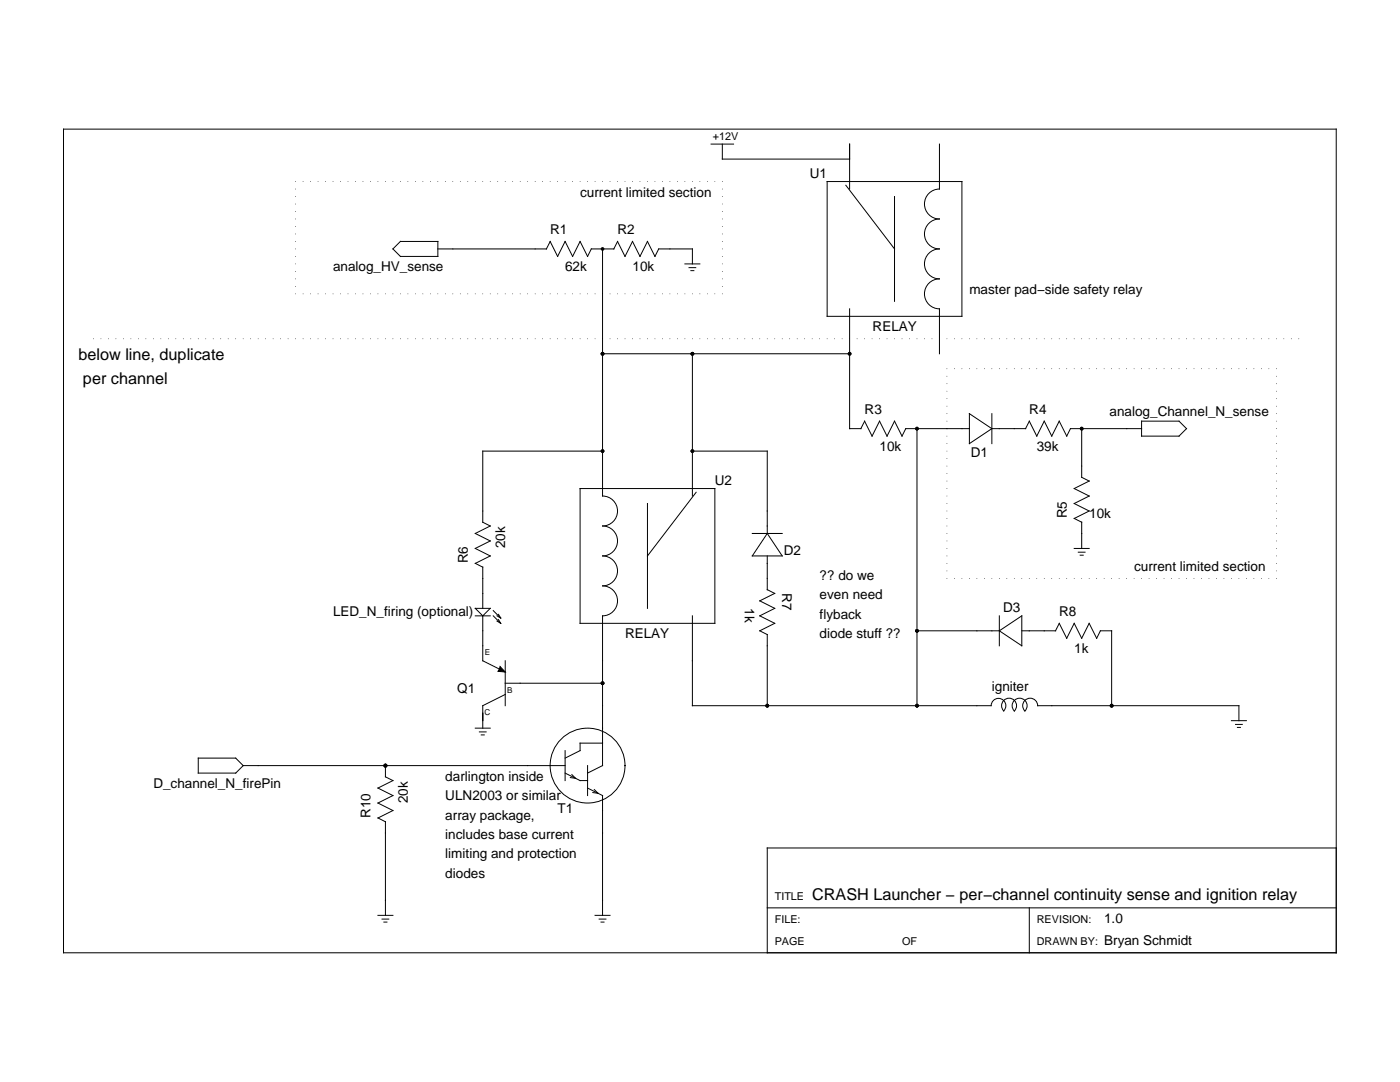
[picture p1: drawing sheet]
<svg xmlns="http://www.w3.org/2000/svg" width="279mm" height="216mm" viewBox="0 0 279 216" stroke-linecap="round" stroke-linejoin="round" font-family="sans-serif">
<g fill="none" stroke="#000" stroke-width=".2">
<path d="M12.7 25.8h254v164.3h-254zM141.9 28.8h4.5M144.2 28.8v2.9h25.4M165.1 36.2h26.9v26.9h-26.9zM168.8 37l9.7 12.7M169.6 28.8v8.9M178.5 39.2v20.9M187.5 28.8v8.9a2.99 2.99 0 0 0-3 3 2.99 2.99 0 0 0 3 3 2.99 2.99 0 0 0-3 3 2.99 2.99 0 0 0 3 3 2.99 2.99 0 0 0-3 3 2.99 2.99 0 0 0 3 2.9 2.99 2.99 0 0 0-3 3 2.99 2.99 0 0 0 3 3v9M79.9 48.2h7.5v3h-7.5l-1.5-1.5zM87.4 49.7h21.7l.7-1.5 1.5 3 1.5-3 1.5 3 1.5-3 1.5 3 .7-1.5h4.5M120.3 49.7v49.3a2.99 2.99 0 0 1 2.9 3 2.99 2.99 0 0 1-2.9 3 2.99 2.99 0 0 1 2.9 2.9 2.99 2.99 0 0 1-2.9 3 2.99 2.99 0 0 1 2.9 3 2.99 2.99 0 0 1-2.9 3 2.99 2.99 0 0 1 2.9 3 2.99 2.99 0 0 1-2.9 3v29.9l-3 1.5M122.5 49.7l.7-1.5 1.5 3 1.5-3 1.5 3 1.5-3 1.5 3 .8-1.5h6.7v3"/>
<path d="M136.7 52.7h3M137.5 53.4h1.4M137.9 54h.6M120.3 70.6h49.3M138.2 70.6v28.4M169.6 61.6v23.9h2.2M115.8 97.5h26.9v26.9h-26.9zM120.3 90h-24v14.2l1.5 .8-2.9 1.4 2.9 1.5-2.9 1.5 2.9 1.5-2.9 1.5 1.4 .8v8.2M138.2 90h14.9v16.4M138.9 98.2l-9.7 12.7M172.5 84l1.5 3 1.5-3 1.5 3 1.5-3 1.5 3 .8-1.5h12.7M172.6 84l-.8 1.5"/>
<path d="M183 85.5v55.3M193.5 82.5l4.4 3-4.4 3zM197.9 85.5h6.8M197.9 82.5v6M204.7 85.5l.7-1.5 1.5 3 1.5-3 1.5 3 1.5-3 1.5 3 .7-1.5h14.2M215.9 85.5v9.7l1.5 .8-3 1.5 3 1.5-3 1.5 3 1.5-3 1.5M227.8 84h7.5l1.5 1.5-1.5 1.5h-7.5zM129.2 100.5v20.9M150.1 106.4h6M153.1 110.9v6.8M153.1 117.7l1.5 .7-3 1.5 3 1.5-3 1.5 3 1.5-3 1.5 1.5 .7v14.2M153.1 106.4l3 4.5h-6z"/>
<path d="M214.4 103.4l1.5 .8M214.4 109.4h3M215.2 110.2h1.3M215.6 110.8h.6M215.9 104.2v5.2M94.9 121.4h2.9l-1.5 1.5zM94.9 122.9h2.9M96.3 122.9v8.9l4.5 2.3M98.4 121.8l1.5 1.5M98.4 122.9l1.5 1.5M99.2 122.9l.7 .4M99.2 123.9l.7 .5"/>
<path d="M99.5 122.6l.4 .7M99.5 123.6l.4 .8M99.8 133l1 1.1-1.4-.1zM100.8 138.6l-4.5 2.2v4.5M100.8 131.8v9M100.8 136.3h19.5M138.2 122.9v17.9h59.6M183 125.9h16.4M199.4 125.9l4.5-3v6zM199.4 122.9v6M203.9 125.9h6.8M210.6 125.9l.8-1.5 1.5 3 1.5-3 1.5 3 1.5-3 1.5 3 .7-1.5h2.3v14.9"/>
<path d="M39.6 151.3h7.4l1.5 1.5-1.5 1.5h-7.4zM48.5 152.8h64.3M76.9 152.8v2.2l1.5 .8-3 1.4 3 1.5-3 1.5 3 1.5-3 1.5M94.9 145.3h2.9M95.7 146h1.3M96 146.6h.6M112.8 149.8v6M112.8 154.3l3 1.5h1.5M114.1 154.6l.8 .7-1.1-.1M117.3 157.2l3 1.5v23.9M117.3 152.8v5.9M118.6 157.5l.8 .8-1.1-.2"/>
<path d="M120.3 148.3h-4.5v1.5l-3 1.5M197.8 140.8a1.46 1.46 0 0 1 2-1.3 1.46 1.46 0 0 1 .5 2.3 1.49 1.49 0 0 1 0-2.1 1.49 1.49 0 0 1 2.1 .1 1.49 1.49 0 0 1 0 2.1 1.49 1.49 0 0 1 0-2.1 1.49 1.49 0 0 1 2.1 0 1.49 1.49 0 0 1 0 2.1 1.49 1.49 0 0 1 .5-2.5 1.49 1.49 0 0 1 2.1 1.4h40.2v3M245.8 143.8h2.9M246.6 144.5h1.3M247 145.1h.5M75.4 163.2l1.5 .7v18.7M266.7 169.2h-113.6v20.9M75.4 182.6h3M76.2 183.4h1.4M76.6 184h.6M118.8 182.6h2.9M119.6 183.4h1.3"/>
<path d="M120 184h.5M153.1 181.2h113.6M205.4 181.2v8.9"/>
<circle cx="117.3" cy="152.8" r="7.5"/>
</g>
<g fill="#000">
<path d="M99.8 133l1 1.1-1.4-.1z"/>
<circle cx="59" cy="36.2" r=".07"/>
<circle cx="59" cy="39.2" r=".07"/>
<circle cx="59" cy="37.7" r=".07"/>
<circle cx="60.5" cy="36.2" r=".07"/>
<circle cx="62" cy="36.2" r=".07"/>
<circle cx="63.5" cy="36.2" r=".07"/>
<circle cx="65" cy="36.2" r=".07"/>
<circle cx="66.5" cy="36.2" r=".07"/>
<circle cx="68" cy="36.2" r=".07"/>
<circle cx="69.5" cy="36.2" r=".07"/>
<circle cx="70.9" cy="36.2" r=".07"/>
<circle cx="72.4" cy="36.2" r=".07"/>
<circle cx="73.9" cy="36.2" r=".07"/>
<circle cx="75.4" cy="36.2" r=".07"/>
<circle cx="76.9" cy="36.2" r=".07"/>
<circle cx="78.4" cy="36.2" r=".07"/>
<circle cx="79.9" cy="36.2" r=".07"/>
<circle cx="81.4" cy="36.2" r=".07"/>
<circle cx="82.9" cy="36.2" r=".07"/>
<circle cx="84.4" cy="36.2" r=".07"/>
<circle cx="85.9" cy="36.2" r=".07"/>
<circle cx="87.4" cy="36.2" r=".07"/>
<circle cx="88.9" cy="36.2" r=".07"/>
<circle cx="90.4" cy="36.2" r=".07"/>
<circle cx="91.9" cy="36.2" r=".07"/>
<circle cx="93.4" cy="36.2" r=".07"/>
<circle cx="94.9" cy="36.2" r=".07"/>
<circle cx="96.3" cy="36.2" r=".07"/>
<circle cx="97.8" cy="36.2" r=".07"/>
<circle cx="99.3" cy="36.2" r=".07"/>
<circle cx="100.8" cy="36.2" r=".07"/>
<circle cx="102.3" cy="36.2" r=".07"/>
<circle cx="103.8" cy="36.2" r=".07"/>
<circle cx="105.3" cy="36.2" r=".07"/>
<circle cx="106.8" cy="36.2" r=".07"/>
<circle cx="108.3" cy="36.2" r=".07"/>
<circle cx="109.8" cy="36.2" r=".07"/>
<circle cx="111.3" cy="36.2" r=".07"/>
<circle cx="112.8" cy="36.2" r=".07"/>
<circle cx="114.3" cy="36.2" r=".07"/>
<circle cx="115.8" cy="36.2" r=".07"/>
<circle cx="117.3" cy="36.2" r=".07"/>
<circle cx="118.8" cy="36.2" r=".07"/>
<circle cx="120.3" cy="36.2" r=".07"/>
<circle cx="121.7" cy="36.2" r=".07"/>
<circle cx="123.2" cy="36.2" r=".07"/>
<circle cx="124.7" cy="36.2" r=".07"/>
<circle cx="126.2" cy="36.2" r=".07"/>
<circle cx="127.7" cy="36.2" r=".07"/>
<circle cx="129.2" cy="36.2" r=".07"/>
<circle cx="130.7" cy="36.2" r=".07"/>
<circle cx="132.2" cy="36.2" r=".07"/>
<circle cx="133.7" cy="36.2" r=".07"/>
<circle cx="135.2" cy="36.2" r=".07"/>
<circle cx="136.7" cy="36.2" r=".07"/>
<circle cx="138.2" cy="36.2" r=".07"/>
<circle cx="139.7" cy="36.2" r=".07"/>
<circle cx="141.2" cy="36.2" r=".07"/>
<circle cx="142.7" cy="36.2" r=".07"/>
<circle cx="144.2" cy="36.2" r=".07"/>
<circle cx="144.2" cy="39.2" r=".07"/>
<circle cx="144.2" cy="37.7" r=".07"/>
<circle cx="59" cy="54.2" r=".07"/>
<circle cx="59" cy="58.6" r=".07"/>
<circle cx="59" cy="42.2" r=".07"/>
<circle cx="59" cy="51.2" r=".07"/>
<circle cx="59" cy="52.7" r=".07"/>
<circle cx="59" cy="46.7" r=".07"/>
<circle cx="59" cy="57.1" r=".07"/>
<circle cx="59" cy="48.2" r=".07"/>
<circle cx="59" cy="40.7" r=".07"/>
<circle cx="59" cy="55.6" r=".07"/>
<circle cx="59" cy="45.2" r=".07"/>
<circle cx="59" cy="43.7" r=".07"/>
<circle cx="59" cy="49.7" r=".07"/>
<circle cx="60.5" cy="58.6" r=".07"/>
<circle cx="62" cy="58.6" r=".07"/>
<circle cx="63.5" cy="58.6" r=".07"/>
<circle cx="65" cy="58.6" r=".07"/>
<circle cx="66.5" cy="58.6" r=".07"/>
<circle cx="68" cy="58.6" r=".07"/>
<circle cx="69.5" cy="58.6" r=".07"/>
<circle cx="70.9" cy="58.6" r=".07"/>
<circle cx="72.4" cy="58.6" r=".07"/>
<circle cx="73.9" cy="58.6" r=".07"/>
<circle cx="75.4" cy="58.6" r=".07"/>
<circle cx="76.9" cy="58.6" r=".07"/>
<circle cx="78.4" cy="58.6" r=".07"/>
<circle cx="79.9" cy="58.6" r=".07"/>
<circle cx="81.4" cy="58.6" r=".07"/>
<circle cx="82.9" cy="58.6" r=".07"/>
<circle cx="84.4" cy="58.6" r=".07"/>
<circle cx="85.9" cy="58.6" r=".07"/>
<circle cx="87.4" cy="58.6" r=".07"/>
<circle cx="88.9" cy="58.6" r=".07"/>
<circle cx="90.4" cy="58.6" r=".07"/>
<circle cx="91.9" cy="58.6" r=".07"/>
<circle cx="93.4" cy="58.6" r=".07"/>
<circle cx="94.9" cy="58.6" r=".07"/>
<circle cx="96.3" cy="58.6" r=".07"/>
<circle cx="97.8" cy="58.6" r=".07"/>
<circle cx="99.3" cy="58.6" r=".07"/>
<circle cx="100.8" cy="58.6" r=".07"/>
<circle cx="102.3" cy="58.6" r=".07"/>
<circle cx="103.8" cy="58.6" r=".07"/>
<circle cx="105.3" cy="58.6" r=".07"/>
<circle cx="106.8" cy="58.6" r=".07"/>
<circle cx="108.3" cy="58.6" r=".07"/>
<circle cx="109.8" cy="58.6" r=".07"/>
<circle cx="111.3" cy="58.6" r=".07"/>
<circle cx="112.8" cy="58.6" r=".07"/>
<circle cx="114.3" cy="58.6" r=".07"/>
<circle cx="115.8" cy="58.6" r=".07"/>
<circle cx="117.3" cy="58.6" r=".07"/>
<circle cx="118.8" cy="58.6" r=".07"/>
<circle cx="120.3" cy="58.6" r=".07"/>
<circle cx="120.3" cy="49.7" r=".37"/>
<circle cx="121.7" cy="58.6" r=".07"/>
<circle cx="123.2" cy="58.6" r=".07"/>
<circle cx="124.7" cy="58.6" r=".07"/>
<circle cx="126.2" cy="58.6" r=".07"/>
<circle cx="127.7" cy="58.6" r=".07"/>
<circle cx="129.2" cy="58.6" r=".07"/>
<circle cx="130.7" cy="58.6" r=".07"/>
<circle cx="132.2" cy="58.6" r=".07"/>
<circle cx="133.7" cy="58.6" r=".07"/>
<circle cx="135.2" cy="58.6" r=".07"/>
<circle cx="136.7" cy="58.6" r=".07"/>
<circle cx="138.2" cy="58.6" r=".07"/>
<circle cx="139.7" cy="58.6" r=".07"/>
<circle cx="141.2" cy="58.6" r=".07"/>
<circle cx="142.7" cy="58.6" r=".07"/>
<circle cx="144.2" cy="54.2" r=".07"/>
<circle cx="144.2" cy="58.6" r=".07"/>
<circle cx="144.2" cy="51.2" r=".07"/>
<circle cx="144.2" cy="52.7" r=".07"/>
<circle cx="144.2" cy="42.2" r=".07"/>
<circle cx="144.2" cy="46.7" r=".07"/>
<circle cx="144.2" cy="57.1" r=".07"/>
<circle cx="144.2" cy="48.2" r=".07"/>
<circle cx="144.2" cy="40.7" r=".07"/>
<circle cx="144.2" cy="55.6" r=".07"/>
<circle cx="144.2" cy="45.2" r=".07"/>
<circle cx="144.2" cy="43.7" r=".07"/>
<circle cx="144.2" cy="49.7" r=".07"/>
<circle cx="18.7" cy="67.6" r=".07"/>
<circle cx="20.1" cy="67.6" r=".07"/>
<circle cx="21.6" cy="67.6" r=".07"/>
<circle cx="23.1" cy="67.6" r=".07"/>
<circle cx="24.6" cy="67.6" r=".07"/>
<circle cx="26.1" cy="67.6" r=".07"/>
<circle cx="27.6" cy="67.6" r=".07"/>
<circle cx="29.1" cy="67.6" r=".07"/>
<circle cx="30.6" cy="67.6" r=".07"/>
<circle cx="32.1" cy="67.6" r=".07"/>
<circle cx="33.6" cy="67.6" r=".07"/>
<circle cx="35.1" cy="67.6" r=".07"/>
<circle cx="36.6" cy="67.6" r=".07"/>
<circle cx="38.1" cy="67.6" r=".07"/>
<circle cx="39.6" cy="67.6" r=".07"/>
<circle cx="41.1" cy="67.6" r=".07"/>
<circle cx="42.6" cy="67.6" r=".07"/>
<circle cx="44.1" cy="67.6" r=".07"/>
<circle cx="45.5" cy="67.6" r=".07"/>
<circle cx="47" cy="67.6" r=".07"/>
<circle cx="48.5" cy="67.6" r=".07"/>
<circle cx="50" cy="67.6" r=".07"/>
<circle cx="51.5" cy="67.6" r=".07"/>
<circle cx="53" cy="67.6" r=".07"/>
<circle cx="54.5" cy="67.6" r=".07"/>
<circle cx="56" cy="67.6" r=".07"/>
<circle cx="57.5" cy="67.6" r=".07"/>
<circle cx="59" cy="67.6" r=".07"/>
<circle cx="60.5" cy="67.6" r=".07"/>
<circle cx="62" cy="67.6" r=".07"/>
<circle cx="63.5" cy="67.6" r=".07"/>
<circle cx="65" cy="67.6" r=".07"/>
<circle cx="66.5" cy="67.6" r=".07"/>
<circle cx="68" cy="67.6" r=".07"/>
<circle cx="69.5" cy="67.6" r=".07"/>
<circle cx="70.9" cy="67.6" r=".07"/>
<circle cx="72.4" cy="67.6" r=".07"/>
<circle cx="73.9" cy="67.6" r=".07"/>
<circle cx="75.4" cy="67.6" r=".07"/>
<circle cx="76.9" cy="67.6" r=".07"/>
<circle cx="78.4" cy="67.6" r=".07"/>
<circle cx="79.9" cy="67.6" r=".07"/>
<circle cx="81.4" cy="67.6" r=".07"/>
<circle cx="82.9" cy="67.6" r=".07"/>
<circle cx="84.4" cy="67.6" r=".07"/>
<circle cx="85.9" cy="67.6" r=".07"/>
<circle cx="87.4" cy="67.6" r=".07"/>
<circle cx="88.9" cy="67.6" r=".07"/>
<circle cx="90.4" cy="67.6" r=".07"/>
<circle cx="91.9" cy="67.6" r=".07"/>
<circle cx="93.4" cy="67.6" r=".07"/>
<circle cx="94.9" cy="67.6" r=".07"/>
<circle cx="96.3" cy="67.6" r=".07"/>
<circle cx="97.8" cy="67.6" r=".07"/>
<circle cx="99.3" cy="67.6" r=".07"/>
<circle cx="100.8" cy="67.6" r=".07"/>
<circle cx="102.3" cy="67.6" r=".07"/>
<circle cx="103.8" cy="67.6" r=".07"/>
<circle cx="105.3" cy="67.6" r=".07"/>
<circle cx="106.8" cy="67.6" r=".07"/>
<circle cx="108.3" cy="67.6" r=".07"/>
<circle cx="109.8" cy="67.6" r=".07"/>
<circle cx="111.3" cy="67.6" r=".07"/>
<circle cx="112.8" cy="67.6" r=".07"/>
<circle cx="114.3" cy="67.6" r=".07"/>
<circle cx="115.8" cy="67.6" r=".07"/>
<circle cx="117.3" cy="67.6" r=".07"/>
<circle cx="118.8" cy="67.6" r=".07"/>
<circle cx="120.3" cy="67.6" r=".07"/>
<circle cx="120.3" cy="70.6" r=".37"/>
<circle cx="121.7" cy="67.6" r=".07"/>
<circle cx="123.2" cy="67.6" r=".07"/>
<circle cx="124.7" cy="67.6" r=".07"/>
<circle cx="126.2" cy="67.6" r=".07"/>
<circle cx="127.7" cy="67.6" r=".07"/>
<circle cx="129.2" cy="67.6" r=".07"/>
<circle cx="130.7" cy="67.6" r=".07"/>
<circle cx="132.2" cy="67.6" r=".07"/>
<circle cx="133.7" cy="67.6" r=".07"/>
<circle cx="135.2" cy="67.6" r=".07"/>
<circle cx="136.7" cy="67.6" r=".07"/>
<circle cx="138.2" cy="67.6" r=".07"/>
<circle cx="138.2" cy="70.6" r=".37"/>
<circle cx="139.7" cy="67.6" r=".07"/>
<circle cx="141.2" cy="67.6" r=".07"/>
<circle cx="142.7" cy="67.6" r=".07"/>
<circle cx="144.2" cy="67.6" r=".07"/>
<circle cx="145.7" cy="67.6" r=".07"/>
<circle cx="147.1" cy="67.6" r=".07"/>
<circle cx="148.6" cy="67.6" r=".07"/>
<circle cx="150.1" cy="67.6" r=".07"/>
<circle cx="151.6" cy="67.6" r=".07"/>
<circle cx="153.1" cy="67.6" r=".07"/>
<circle cx="154.6" cy="67.6" r=".07"/>
<circle cx="156.1" cy="67.6" r=".07"/>
<circle cx="157.6" cy="67.6" r=".07"/>
<circle cx="159.1" cy="67.6" r=".07"/>
<circle cx="160.6" cy="67.6" r=".07"/>
<circle cx="162.1" cy="67.6" r=".07"/>
<circle cx="163.6" cy="67.6" r=".07"/>
<circle cx="165.1" cy="67.6" r=".07"/>
<circle cx="166.6" cy="67.6" r=".07"/>
<circle cx="168.1" cy="67.6" r=".07"/>
<circle cx="169.6" cy="67.6" r=".07"/>
<circle cx="169.6" cy="70.6" r=".37"/>
<circle cx="171.1" cy="67.6" r=".07"/>
<circle cx="172.5" cy="67.6" r=".07"/>
<circle cx="174" cy="67.6" r=".07"/>
<circle cx="175.5" cy="67.6" r=".07"/>
<circle cx="177" cy="67.6" r=".07"/>
<circle cx="178.5" cy="67.6" r=".07"/>
<circle cx="180" cy="67.6" r=".07"/>
<circle cx="181.5" cy="67.6" r=".07"/>
<circle cx="183" cy="67.6" r=".07"/>
<circle cx="184.5" cy="67.6" r=".07"/>
<circle cx="186" cy="67.6" r=".07"/>
<circle cx="187.5" cy="67.6" r=".07"/>
<circle cx="189" cy="79.6" r=".07"/>
<circle cx="189" cy="67.6" r=".07"/>
<circle cx="189" cy="73.6" r=".07"/>
<circle cx="189" cy="76.6" r=".07"/>
<circle cx="189" cy="78.1" r=".07"/>
<circle cx="189" cy="75.1" r=".07"/>
<circle cx="190.5" cy="67.6" r=".07"/>
<circle cx="190.5" cy="73.6" r=".07"/>
<circle cx="192" cy="67.6" r=".07"/>
<circle cx="192" cy="73.6" r=".07"/>
<circle cx="193.5" cy="67.6" r=".07"/>
<circle cx="193.5" cy="73.6" r=".07"/>
<circle cx="195" cy="67.6" r=".07"/>
<circle cx="195" cy="73.6" r=".07"/>
<circle cx="196.5" cy="67.6" r=".07"/>
<circle cx="196.5" cy="73.6" r=".07"/>
<circle cx="197.9" cy="67.6" r=".07"/>
<circle cx="197.9" cy="73.6" r=".07"/>
<circle cx="199.4" cy="67.6" r=".07"/>
<circle cx="199.4" cy="73.6" r=".07"/>
<circle cx="200.9" cy="67.6" r=".07"/>
<circle cx="200.9" cy="73.6" r=".07"/>
<circle cx="202.4" cy="67.6" r=".07"/>
<circle cx="202.4" cy="73.6" r=".07"/>
<circle cx="203.9" cy="67.6" r=".07"/>
<circle cx="203.9" cy="73.6" r=".07"/>
<circle cx="205.4" cy="67.6" r=".07"/>
<circle cx="205.4" cy="73.6" r=".07"/>
<circle cx="206.9" cy="67.6" r=".07"/>
<circle cx="206.9" cy="73.6" r=".07"/>
<circle cx="208.4" cy="67.6" r=".07"/>
<circle cx="208.4" cy="73.6" r=".07"/>
<circle cx="209.9" cy="67.6" r=".07"/>
<circle cx="209.9" cy="73.6" r=".07"/>
<circle cx="211.4" cy="67.6" r=".07"/>
<circle cx="211.4" cy="73.6" r=".07"/>
<circle cx="212.9" cy="67.6" r=".07"/>
<circle cx="212.9" cy="73.6" r=".07"/>
<circle cx="214.4" cy="67.6" r=".07"/>
<circle cx="214.4" cy="73.6" r=".07"/>
<circle cx="215.9" cy="67.6" r=".07"/>
<circle cx="215.9" cy="73.6" r=".07"/>
<circle cx="217.4" cy="67.6" r=".07"/>
<circle cx="217.4" cy="73.6" r=".07"/>
<circle cx="218.9" cy="67.6" r=".07"/>
<circle cx="218.9" cy="73.6" r=".07"/>
<circle cx="220.4" cy="67.6" r=".07"/>
<circle cx="220.4" cy="73.6" r=".07"/>
<circle cx="221.9" cy="67.6" r=".07"/>
<circle cx="221.9" cy="73.6" r=".07"/>
<circle cx="223.3" cy="67.6" r=".07"/>
<circle cx="223.3" cy="73.6" r=".07"/>
<circle cx="224.8" cy="67.6" r=".07"/>
<circle cx="224.8" cy="73.6" r=".07"/>
<circle cx="226.3" cy="67.6" r=".07"/>
<circle cx="226.3" cy="73.6" r=".07"/>
<circle cx="227.8" cy="67.6" r=".07"/>
<circle cx="227.8" cy="73.6" r=".07"/>
<circle cx="229.3" cy="67.6" r=".07"/>
<circle cx="229.3" cy="73.6" r=".07"/>
<circle cx="230.8" cy="67.6" r=".07"/>
<circle cx="230.8" cy="73.6" r=".07"/>
<circle cx="232.3" cy="67.6" r=".07"/>
<circle cx="232.3" cy="73.6" r=".07"/>
<circle cx="233.8" cy="67.6" r=".07"/>
<circle cx="233.8" cy="73.6" r=".07"/>
<circle cx="235.3" cy="67.6" r=".07"/>
<circle cx="235.3" cy="73.6" r=".07"/>
<circle cx="236.8" cy="67.6" r=".07"/>
<circle cx="236.8" cy="73.6" r=".07"/>
<circle cx="238.3" cy="67.6" r=".07"/>
<circle cx="238.3" cy="73.6" r=".07"/>
<circle cx="239.8" cy="67.6" r=".07"/>
<circle cx="239.8" cy="73.6" r=".07"/>
<circle cx="241.3" cy="67.6" r=".07"/>
<circle cx="241.3" cy="73.6" r=".07"/>
<circle cx="242.8" cy="67.6" r=".07"/>
<circle cx="242.8" cy="73.6" r=".07"/>
<circle cx="244.3" cy="67.6" r=".07"/>
<circle cx="244.3" cy="73.6" r=".07"/>
<circle cx="245.8" cy="67.6" r=".07"/>
<circle cx="245.8" cy="73.6" r=".07"/>
<circle cx="247.3" cy="67.6" r=".07"/>
<circle cx="247.3" cy="73.6" r=".07"/>
<circle cx="248.7" cy="67.6" r=".07"/>
<circle cx="248.7" cy="73.6" r=".07"/>
<circle cx="250.2" cy="67.6" r=".07"/>
<circle cx="250.2" cy="73.6" r=".07"/>
<circle cx="251.7" cy="67.6" r=".07"/>
<circle cx="251.7" cy="73.6" r=".07"/>
<circle cx="253.2" cy="67.6" r=".07"/>
<circle cx="253.2" cy="73.6" r=".07"/>
<circle cx="254.7" cy="79.6" r=".07"/>
<circle cx="254.7" cy="67.6" r=".07"/>
<circle cx="254.7" cy="73.6" r=".07"/>
<circle cx="254.7" cy="76.6" r=".07"/>
<circle cx="254.7" cy="78.1" r=".07"/>
<circle cx="254.7" cy="75.1" r=".07"/>
<circle cx="256.2" cy="67.6" r=".07"/>
<circle cx="257.7" cy="67.6" r=".07"/>
<circle cx="259.2" cy="67.6" r=".07"/>
<circle cx="120.3" cy="90" r=".37"/>
<circle cx="138.2" cy="90" r=".37"/>
<circle cx="183" cy="85.5" r=".37"/>
<circle cx="189" cy="82.5" r=".07"/>
<circle cx="189" cy="93" r=".07"/>
<circle cx="189" cy="97.5" r=".07"/>
<circle cx="189" cy="99" r=".07"/>
<circle cx="189" cy="84" r=".07"/>
<circle cx="189" cy="88.5" r=".07"/>
<circle cx="189" cy="87" r=".07"/>
<circle cx="189" cy="81" r=".07"/>
<circle cx="189" cy="85.5" r=".07"/>
<circle cx="189" cy="91.5" r=".07"/>
<circle cx="189" cy="94.5" r=".07"/>
<circle cx="189" cy="90" r=".07"/>
<circle cx="189" cy="96" r=".07"/>
<circle cx="215.9" cy="85.5" r=".37"/>
<circle cx="254.7" cy="82.5" r=".07"/>
<circle cx="254.7" cy="93" r=".07"/>
<circle cx="254.7" cy="97.5" r=".07"/>
<circle cx="254.7" cy="84" r=".07"/>
<circle cx="254.7" cy="99" r=".07"/>
<circle cx="254.7" cy="88.5" r=".07"/>
<circle cx="254.7" cy="87" r=".07"/>
<circle cx="254.7" cy="81" r=".07"/>
<circle cx="254.7" cy="85.5" r=".07"/>
<circle cx="254.7" cy="91.5" r=".07"/>
<circle cx="254.7" cy="94.5" r=".07"/>
<circle cx="254.7" cy="90" r=".07"/>
<circle cx="254.7" cy="96" r=".07"/>
<circle cx="189" cy="105" r=".07"/>
<circle cx="189" cy="107.9" r=".07"/>
<circle cx="189" cy="109.4" r=".07"/>
<circle cx="189" cy="102" r=".07"/>
<circle cx="189" cy="113.9" r=".07"/>
<circle cx="189" cy="103.5" r=".07"/>
<circle cx="189" cy="112.4" r=".07"/>
<circle cx="189" cy="106.4" r=".07"/>
<circle cx="189" cy="110.9" r=".07"/>
<circle cx="189" cy="115.4" r=".07"/>
<circle cx="189" cy="100.5" r=".07"/>
<circle cx="190.5" cy="115.4" r=".07"/>
<circle cx="192" cy="115.4" r=".07"/>
<circle cx="193.5" cy="115.4" r=".07"/>
<circle cx="195" cy="115.4" r=".07"/>
<circle cx="196.5" cy="115.4" r=".07"/>
<circle cx="197.9" cy="115.4" r=".07"/>
<circle cx="199.4" cy="115.4" r=".07"/>
<circle cx="200.9" cy="115.4" r=".07"/>
<circle cx="202.4" cy="115.4" r=".07"/>
<circle cx="203.9" cy="115.4" r=".07"/>
<circle cx="205.4" cy="115.4" r=".07"/>
<circle cx="206.9" cy="115.4" r=".07"/>
<circle cx="208.4" cy="115.4" r=".07"/>
<circle cx="209.9" cy="115.4" r=".07"/>
<circle cx="211.4" cy="115.4" r=".07"/>
<circle cx="212.9" cy="115.4" r=".07"/>
<circle cx="214.4" cy="115.4" r=".07"/>
<circle cx="215.9" cy="115.4" r=".07"/>
<circle cx="217.4" cy="115.4" r=".07"/>
<circle cx="218.9" cy="115.4" r=".07"/>
<circle cx="220.4" cy="115.4" r=".07"/>
<circle cx="221.9" cy="115.4" r=".07"/>
<circle cx="223.3" cy="115.4" r=".07"/>
<circle cx="224.8" cy="115.4" r=".07"/>
<circle cx="226.3" cy="115.4" r=".07"/>
<circle cx="227.8" cy="115.4" r=".07"/>
<circle cx="229.3" cy="115.4" r=".07"/>
<circle cx="230.8" cy="115.4" r=".07"/>
<circle cx="232.3" cy="115.4" r=".07"/>
<circle cx="233.8" cy="115.4" r=".07"/>
<circle cx="235.3" cy="115.4" r=".07"/>
<circle cx="236.8" cy="115.4" r=".07"/>
<circle cx="238.3" cy="115.4" r=".07"/>
<circle cx="239.8" cy="115.4" r=".07"/>
<circle cx="241.3" cy="115.4" r=".07"/>
<circle cx="242.8" cy="115.4" r=".07"/>
<circle cx="244.3" cy="115.4" r=".07"/>
<circle cx="245.8" cy="115.4" r=".07"/>
<circle cx="247.3" cy="115.4" r=".07"/>
<circle cx="248.7" cy="115.4" r=".07"/>
<circle cx="250.2" cy="115.4" r=".07"/>
<circle cx="251.7" cy="115.4" r=".07"/>
<circle cx="253.2" cy="115.4" r=".07"/>
<circle cx="254.7" cy="107.9" r=".07"/>
<circle cx="254.7" cy="105" r=".07"/>
<circle cx="254.7" cy="109.4" r=".07"/>
<circle cx="254.7" cy="102" r=".07"/>
<circle cx="254.7" cy="113.9" r=".07"/>
<circle cx="254.7" cy="103.5" r=".07"/>
<circle cx="254.7" cy="112.4" r=".07"/>
<circle cx="254.7" cy="106.4" r=".07"/>
<circle cx="254.7" cy="110.9" r=".07"/>
<circle cx="254.7" cy="100.5" r=".07"/>
<circle cx="254.7" cy="115.4" r=".07"/>
<circle cx="120.3" cy="136.3" r=".37"/>
<circle cx="183" cy="125.9" r=".37"/>
<circle cx="76.9" cy="152.8" r=".37"/>
<circle cx="153.1" cy="140.8" r=".37"/>
<circle cx="183" cy="140.8" r=".37"/>
<circle cx="221.9" cy="140.8" r=".37"/>
</g>
<g font-size="3.2">
<text x="15.7" y="71.9">below line, duplicate</text>
<text x="16.6" y="76.6">per channel</text>
<text x="162.1" y="179.7">CRASH Launcher − per−channel continuity sense and ignition relay</text>
</g>
<g font-size="2.7">
<text x="161.6" y="35.5">U1</text>
<text x="115.8" y="39.2">current limited section</text>
<text x="109.8" y="46.7">R1</text>
<text x="123.2" y="46.7">R2</text>
<text x="66.5" y="54.2">analog_HV_sense</text>
<text x="112.8" y="54.2">62k</text>
<text x="126.2" y="54.2">10k</text>
<text x="193.5" y="58.6">master pad−side safety relay</text>
<text x="174.2" y="66.1">RELAY</text>
<text x="172.5" y="82.5">R3</text>
<text x="205.4" y="82.5">R4</text>
<text x="221.4" y="83.1">analog_Channel_N_sense</text>
<text x="175.5" y="90">10k</text>
<text x="193.8" y="91.2">D1</text>
<text x="206.9" y="90">39k</text>
<text x="142.7" y="96.7">U2</text>
<text x="212.9" y="103.5" transform="rotate(-90 212.9 103.5)">R5</text>
<text x="217.4" y="103.5">10k</text>
<text x="93.4" y="112.4" transform="rotate(-90 93.4 112.4)">R6</text>
<text x="100.8" y="109.4" transform="rotate(-90 100.8 109.4)">20k</text>
<text x="156.4" y="110.7">D2</text>
<text x="226.3" y="113.9">current limited section</text>
<text x="156.1" y="118.4" transform="rotate(90 156.1 118.4)">R7</text>
<text x="163.6" y="115.7">?? do we</text>
<text x="163.6" y="119.6">even need</text>
<text x="66.5" y="122.9">LED_N_firing (optional)</text>
<text x="148.6" y="121.4" transform="rotate(90 148.6 121.4)">1k</text>
<text x="163.6" y="123.5">flyback</text>
<text x="200.2" y="122.1">D3</text>
<text x="211.4" y="122.9">R8</text>
<text x="124.7" y="127.4">RELAY</text>
<text x="163.6" y="127.4">diode stuff ??</text>
<text x="214.4" y="130.4">1k</text>
<text x="197.9" y="137.8">igniter</text>
<text x="91.3" y="138.3">Q1</text>
<text x="88.9" y="155.8">darlington inside</text>
<text x="30.6" y="157.2">D_channel_N_firePin</text>
<text x="81.4" y="160.2" transform="rotate(-90 81.4 160.2)">20k</text>
<text x="88.9" y="159.6">ULN2003 or similar</text>
<text x="73.9" y="163.2" transform="rotate(-90 73.9 163.2)">R10</text>
<text x="88.9" y="163.5">array package,</text>
<text x="88.9" y="167.4">includes base current</text>
<text x="111.3" y="162.2">T1</text>
<text x="88.9" y="171.3">limiting and protection</text>
<text x="88.9" y="175.2">diodes</text>
<text x="220.4" y="184.1">1.0</text>
<text x="220.4" y="188.6">Bryan Schmidt</text>
</g>
<g font-size="2.2">
<text x="142.3" y="28">+12V</text>
<text x="154.6" y="179.7">TITLE</text>
<text x="154.6" y="184.1">FILE:</text>
<text x="206.9" y="184.1">REVISION:</text>
<text x="154.6" y="188.6">PAGE</text>
<text x="180" y="188.6">OF</text>
<text x="206.9" y="188.6">DRAWN BY:</text>
</g>
<g font-size="1.6">
<text x="96.8" y="130.8">E</text>
<text x="96.7" y="142.8">C</text>
<text x="101.2" y="138.2">B</text>
</g>
</svg>
